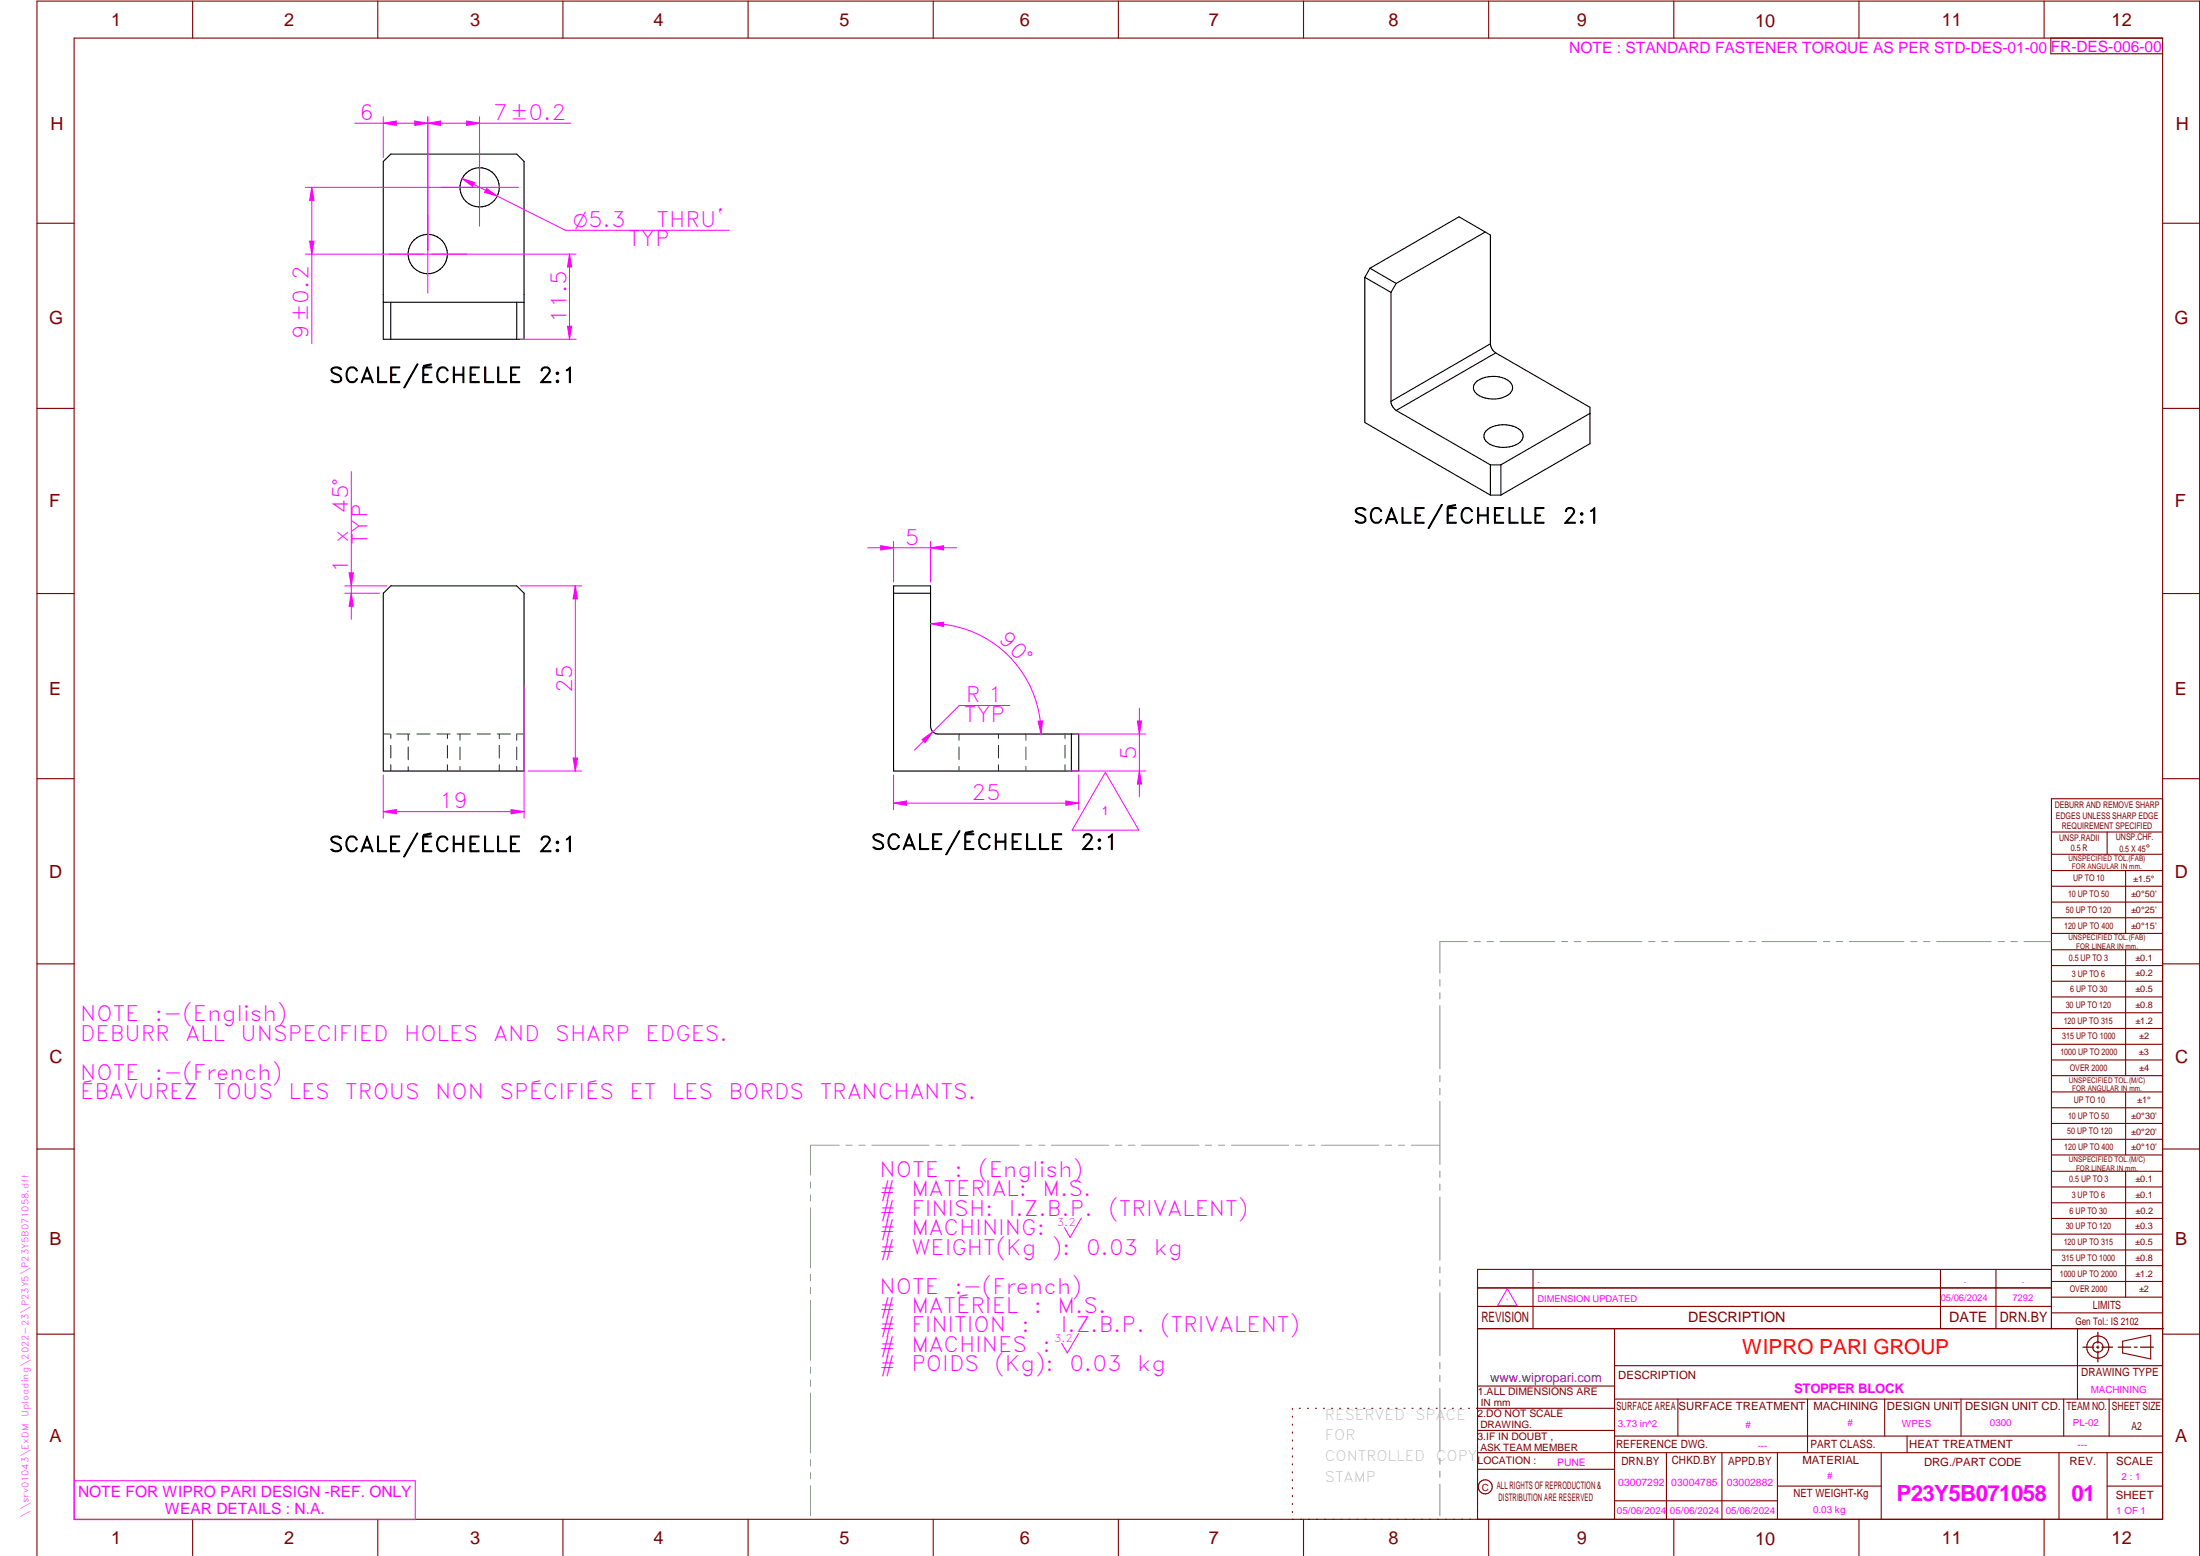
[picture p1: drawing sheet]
<svg xmlns="http://www.w3.org/2000/svg" width="594mm" height="420mm" viewBox="0 0 594 420" stroke-linecap="round" stroke-linejoin="round" font-family="sans-serif">
<g fill="none" stroke="#800000" stroke-width=".3">
<path d="M20 10.3h564v400h-564zM52 .3v10M102 .3v10M152 .3v10M202 .3v10M252 .3v10M302 .3v10M352 .3v10M402 .3v10M452 .3v10M502 .3v10M552 .3v10"/>
<path d="M553.8 10.3v4.2h30.2M10 60.3h10M584 60.3h10M10 110.3h10M584 110.3h10M10 160.3h10M584 160.3h10M10 210.3h10M584 215.7h-30v143.1M584 210.3h10M554 224.7h30M554 230.7h30"/>
<path d="M554 235.1h30M554 239.3h30M569 224.7v6M574 235.1v17M554 243.6h30M554 247.8h30M554 252.1h30M554 256.5h30M574 256.5v33.9M10 260.3h10M554 260.7h30M554 265h30"/>
<path d="M554 269.2h30M554 273.5h30M554 277.7h30M584 260.3h10M554 282h30M554 286.2h30M554 290.4h30M554 294.9h30M554 299.1h30M574 294.9v17M10 310.3h10M554 303.4h30"/>
<path d="M554 307.6h30M554 311.9h30M554 316.3h30M574 316.3v34M584 310.3h10M554 320.5h30M554 324.8h30M554 329h30M554 333.2h30M554 337.5h30M399 358.8h185.2M399 352.8h155"/>
<path d="M399 347.8h155M414 342.8v16M436 358.8v51.5M524 342.8v16M539 342.8v16M554 341.8h30M554 346h30M554 350.3h30M554 354.5h30M554 342.8h-155v67.5M561 358.8v19M10 360.3h10"/>
<path d="M399 374.3h37M436 377.8h148M453.1 377.8v10M488.1 377.8v14.5M508.9 377.8v10M529.5 377.8v10M557.3 377.8v10M569.5 377.8v10M573.2 362.2l7.6-1.6v6.3l-7.6-1.6zM584 368.8h-148M584 360.3h10M349 380.3v.3"/>
<path d="M349 382.4v.3M349 384.6v.3M349 386.7v.3M349 388.8v.3M349 391v.3M349 393.1v.3M349 395.3v.3M349 397.4v.3M349 399.5v.3M350.9 380.3h.2M353.1 380.3h.2M355.2 380.3h.3"/>
<path d="M357.4 380.3h.3M359.6 380.3h.3M361.7 380.3h.3M363.9 380.3h.3M366.1 380.3h.3M368.3 380.3h.2M370.4 380.3h.3M372.6 380.3h.3M374.8 380.3h.3M376.9 380.3h.4M379.1 380.3h.3M381.3 380.3h.3"/>
<path d="M383.4 380.3h.4M385.6 380.3h.3M387.8 380.3h.3M390 380.3h.3M392.2 380.3h.3M394.3 380.3h.3M396.5 380.3h.3M398.7 380.3h37.3M399 396.7h37M399 392.3h185M399 386.2h37M436 387.8h148"/>
<path d="M450 392.3v18M465 392.3v18M480 392.3v18M508 392.3v18M515 387.8v4.5M556 392.3v18M569 392.3v18M52 410.3v9.7M102 410.3v9.7M152 410.3v9.7M202 410.3v9.7M252 410.3v9.7"/>
<path d="M302 410.3v9.7M349 401.7v.3M349 403.8v.4M349 406v.3M349 408.1v.3M352 410.3v9.7M402 410.3v9.7M436 405.3h44M452 410.3v9.7M480 401.3h28M502 410.3v9.7M552 410.3v9.7"/>
<path d="M569 401.3h15M10 420v-419.7h584v419.7"/>
<circle cx="566.5" cy="363.7" r="1.39"/>
<circle cx="566.5" cy="363.8" r="3"/>
<circle cx="401.1" cy="401.5" r="1.9"/>
</g>
<path d="M115.5 58.1v21M119 50.6h21M129.5 40.1v21M105 68.6h21M290.4 198.2h19M307.1 194.7h1.2l-.6 3.5zM288.7 208.2h20.7M292 328.9l-3 5.2-1.6-2.6M291.2 360.1l-3 5.2-1.5-2.6M20.1 399.8h92v10.5h-92z" fill="none" stroke="#f0f" stroke-width=".27"/>
<g fill="none" stroke="#949494" stroke-width=".27">
<path d="M396.2 254.3h-7.4v8.5M398.1 254.3h1.6M401.5 254.3h1.8M405 254.3h14.8M421.6 254.3h1.7M425.1 254.3h1.7M428.6 254.3h14.8M445.2 254.3h1.7M448.7 254.3h1.7M452.2 254.3h14.8M468.8 254.3h1.7M472.3 254.3h1.7"/>
<path d="M475.8 254.3h14.8M492.4 254.3h1.7M495.8 254.3h1.8M499.4 254.3h14.7M516 254.3h1.6M519.4 254.3h1.8M522.9 254.3h14.8M539.5 254.3h1.7M543 254.3h1.7M546.5 254.3h7.4M388.8 264.5v1.8M388.8 268.1v1.6"/>
<path d="M388.8 271.6v17M388.8 290.4v1.7M388.8 293.9v1.7M388.8 297.4v17M218.9 319.2v1.6M226.6 309.2h-7.7v8.1M228.4 309.2h1.7M231.9 309.2h1.7M235.4 309.2h15.5M252.7 309.2h1.7M256.2 309.2h1.7M259.7 309.2h15.5"/>
<path d="M277 309.2h1.7M280.5 309.2h1.7M284 309.2h15.5M301.2 309.2h1.8M304.8 309.2h1.7M308.3 309.2h15.5M325.5 309.2h1.7M329.1 309.2h1.6M332.6 309.2h15.4M349.8 309.2h1.7M353.3 309.2h1.7M356.8 309.2h15.5"/>
<path d="M374.1 309.2h1.7M377.6 309.2h1.7M381.1 309.2h7.7M388.8 316.2v1.7M388.8 319.7v1.7M218.9 322.6v1.8M218.9 326.1v16.2M388.8 323.2v17.1M218.9 344.1v1.8M218.9 347.6v1.7M218.9 351.2v16.1M388.8 342.1v1.6"/>
<path d="M388.8 345.6v1.7M388.8 349v17.1M218.9 369.1v1.7M218.9 372.6v1.8M218.9 376.1v16.2M388.8 367.9v1.7M388.8 371.4v1.7M388.8 374.9v17M218.9 394.1v1.8M218.9 397.6v1.7M388.8 393.7v1.7M388.8 397.2v1.7"/>
<path d="M218.9 401.2v8.1M388.8 400.7v8.6"/>
</g>
<path d="M566.5 359.7v3M562.5 363.8h2.9M566.1 363.8h.7M566.5 363.4v.7M566.5 364.9v2.8M567.6 363.8h2.9M572 363.8h3.4M576.3 363.8h.8M578 363.8h3.5" fill="none" stroke="#800000" stroke-width=".34"/>
<g fill="none" stroke="#000" stroke-width=".3">
<path d="M103.5 43.6l2-2h34l2 2v48h-38zM103.5 81.6h38M105.5 81.6v10M139.5 81.6v10M241.3 158.2h10v38a2.03 2.03 0 0 0 2 2h38v10h-50zM103.5 160.2l2-2h34l2 2v48h-38zM241.3 160.2h10M289.3 198.2v10"/>
<circle cx="129.5" cy="50.6" r="5.3"/>
<circle cx="115.5" cy="68.6" r="5.3"/>
</g>
<g fill="none" stroke="#008000" stroke-width=".27">
<path d="M103.5 198.2h1.8M105.5 198.2v1.2M107.1 198.2h3.6M110.2 198.2v1.7M112.6 198.2h3.6M118 198.2h3.6M120.8 198.2v1.2M123.4 198.2h3.6M124.2 198.2v1.7M128.9 198.2h3.5M134.3 198.2h3.5M134.8 198.2v1.2"/>
<path d="M139.5 198.2v1.7M139.7 198.2h1.8M259 198.2v1.7M269.6 198.2v1.2M277 198.2v1.7M287.6 198.2v1.2M105.5 201.3v3.4M105.5 206.5v1.7M110.2 201.7v3.4M110.2 207v1.2M120.8 201.3v3.4M120.8 206.5v1.7"/>
<path d="M124.2 201.7v3.4M124.2 207v1.2M134.8 201.3v3.4M134.8 206.5v1.7M139.5 201.7v3.4M139.5 207v1.2M259 201.7v3.4M259 207v1.2M269.6 201.3v3.4M269.6 206.5v1.7M277 201.7v3.4M277 207v1.2"/>
<path d="M287.6 201.3v3.4M287.6 206.5v1.7"/>
</g>
<path d="M307.1 194.7h1.2l-.6 3.5z" fill="#f0f"/>
<path d="M307.7 208.2l.6 3.5h-1.2z" fill="none" stroke="#f0f" stroke-width=".27"/>
<path d="M307.7 208.2l.6 3.5h-1.2z" fill="#f0f"/>
<path d="M249 199.7l2.9-2.1-2.1 2.9zM272.7 190.5h-13.7l-12.1 12.1M307.7 191.2v24" fill="none" stroke="#f0f" stroke-width=".27"/>
<path d="M249 199.7l2.9-2.1-2.1 2.9z" fill="#f0f"/>
<path d="M115.5 31.5v36.1M126 32.7l3.5 .6-3.5 .6zM129.5 31.5v18.1" fill="none" stroke="#f0f" stroke-width=".27"/>
<path d="M126 32.7l3.5 .6-3.5 .6z" fill="#f0f"/>
<path d="M115.5 33.3l3.5-.6v1.2z" fill="none" stroke="#f0f" stroke-width=".27"/>
<path d="M115.5 33.3l3.5-.6v1.2z" fill="#f0f"/>
<path d="M103.5 31.5v11M112 32.7l3.5 .6-3.5 .6zM115.5 33.3h38.6M115.5 31.5v36.1" fill="none" stroke="#f0f" stroke-width=".27"/>
<path d="M112 32.7l3.5 .6-3.5 .6z" fill="#f0f"/>
<path d="M103.5 33.3l3.5-.6v1.2z" fill="none" stroke="#f0f" stroke-width=".27"/>
<path d="M103.5 33.3l3.5-.6v1.2z" fill="#f0f"/>
<path d="M95.8 33.3h19.7M82.5 50.6h46M84.2 50.6l.6 3.5h-1.2zM82.5 68.6h32" fill="none" stroke="#f0f" stroke-width=".27"/>
<path d="M84.2 50.6l.6 3.5h-1.2z" fill="#f0f"/>
<path d="M83.6 65.1h1.2l-.6 3.5z" fill="none" stroke="#f0f" stroke-width=".27"/>
<path d="M83.6 65.1h1.2l-.6 3.5z" fill="#f0f"/>
<path d="M84.2 50.6v42.2M280.3 194.7h1.2l-.4 3.5z" fill="none" stroke="#f0f" stroke-width=".27"/>
<g fill="none" stroke="#000" stroke-width=".3">
<path d="M368.5 74.9v39.2l34 19.6M368.5 74.9l7.1 4.1M369.9 72.4l-1.4 2.5M369.9 72.4l7.1 4.1M375.6 79v29.4M377 76.5l-1.4 2.5M401.1 62.7l-24.1 13.8M401.1 62.7l-7.1-4.2-24.1 13.9M401.1 62.7l1.4 .8v29.3M402.5 92.8a3.2 3.2 0 0 0 1.4 2.5M402.5 92.8l-26.9 15.6M403.9 95.3l25.4 14.7v9.8l-24 13.9"/>
<path d="M403.9 95.3l-26.9 15.5M375.6 108.4a3.1 3.1 0 0 0 1.4 2.4M377 110.8l25.5 14.7M398.9 102.9a7.9 7.9 0 0 1 8.8 .2 2.32 2.32 0 0 1-1.2 4 7.7 7.7 0 0 1-8.1-1.1 2.04 2.04 0 0 1 .5-3.1zM401.2 116.4a7.3 7.3 0 0 1 9.8 .3 2.36 2.36 0 0 1-1.7 3.4 7.7 7.7 0 0 1-8.1-1 1.95 1.95 0 0 1 0-2.7zM429.3 111.6l-24 13.9M402.5 125.5v8.2M402.5 125.5h2.8M402.5 133.7h2.8M405.3 125.5v8.2"/>
</g>
<path d="M280.3 194.7h1.2l-.4 3.5z" fill="#f0f"/>
<path d="M251.3 168.4l3.5-.4v1.2z" fill="none" stroke="#f0f" stroke-width=".27"/>
<path d="M251.3 168.4l3.5-.4v1.2z" fill="#f0f"/>
<path d="M124.7 48.2l28 14h44.2M124.7 48.2l3.5 1.1-.6 1zM251.3 168.4a29.8 29.8 0 0 1 29.8 29.8" fill="none" stroke="#f0f" stroke-width=".27"/>
<path d="M124.7 48.2l3.5 1.1-.6 1z" fill="#f0f"/>
<path d="M131.4 50.9l2.9 2.1-3.5-1.1z" fill="none" stroke="#f0f" stroke-width=".27"/>
<path d="M131.4 50.9l2.9 2.1-3.5-1.1z" fill="#f0f"/>
<path d="M93.1 158.2h11.4M94.3 154.7h1.1l-.5 3.5zM93.1 160.2h9.4" fill="none" stroke="#f0f" stroke-width=".27"/>
<path d="M94.3 154.7h1.1l-.5 3.5z" fill="#f0f"/>
<path d="M94.9 160.2l.5 3.5h-1.1z" fill="none" stroke="#f0f" stroke-width=".27"/>
<path d="M94.9 160.2l.5 3.5h-1.1z" fill="#f0f"/>
<path d="M94.9 127.3v39.9M140.5 158.2h16.6M142.6 208.2h14.5M154.8 204.7h1.1l-.5 3.5z" fill="none" stroke="#f0f" stroke-width=".27"/>
<path d="M154.8 204.7h1.1l-.5 3.5z" fill="#f0f"/>
<path d="M155.4 158.2l.5 3.5h-1.1z" fill="none" stroke="#f0f" stroke-width=".27"/>
<path d="M155.4 158.2l.5 3.5h-1.1z" fill="#f0f"/>
<path d="M155.4 158.2v50M141.5 185.3v35.6M103.5 219.2l3.5-.6v1.2zM103.5 209.3v11.6" fill="none" stroke="#f0f" stroke-width=".27"/>
<path d="M103.5 219.2l3.5-.6v1.2z" fill="#f0f"/>
<path d="M138 218.6l3.5 .6-3.5 .6z" fill="none" stroke="#f0f" stroke-width=".27"/>
<path d="M138 218.6l3.5 .6-3.5 .6z" fill="#f0f"/>
<path d="M237.8 147.4l3.5 .5-3.5 .6zM241.3 146.2v10.9M251.3 146.2v10.9M103.5 219.2h38" fill="none" stroke="#f0f" stroke-width=".27"/>
<path d="M237.8 147.4l3.5 .5-3.5 .6z" fill="#f0f"/>
<path d="M251.3 147.9l3.5-.5v1.1z" fill="none" stroke="#f0f" stroke-width=".27"/>
<path d="M251.3 147.9l3.5-.5v1.1z" fill="#f0f"/>
<path d="M116.6 68.6h39M153.8 68.6l.6 3.5h-1.2zM140.5 91.6h15.1M234.3 147.9h24" fill="none" stroke="#f0f" stroke-width=".27"/>
<path d="M153.8 68.6l.6 3.5h-1.2z" fill="#f0f"/>
<path d="M153.2 88.1h1.2l-.6 3.5z" fill="none" stroke="#f0f" stroke-width=".27"/>
<path d="M153.2 88.1h1.2l-.6 3.5z" fill="#f0f"/>
<path d="M153.8 68.6v23M241.3 216.9l3.5-.6v1.2zM241.3 209.3v9.4M291.3 209.3v9.4" fill="none" stroke="#f0f" stroke-width=".27"/>
<path d="M241.3 216.9l3.5-.6v1.2z" fill="#f0f"/>
<path d="M287.8 216.3l3.5 .6-3.5 .6z" fill="none" stroke="#f0f" stroke-width=".27"/>
<path d="M287.8 216.3l3.5 .6-3.5 .6z" fill="#f0f"/>
<path d="M241.3 216.9h50M298.5 208.6l9 15.6h-18zM407 348l2.7 4.6h-5.3z" fill="none" stroke="#f0f" stroke-width=".27"/>
<g font-size="6" fill="#f0f">
<text x="512.1" y="405.2">P23Y5B071058</text>
<text x="559.4" y="405.2">01</text>
</g>
<g font-size="5.7" fill="#f0f">
<text x="97" y="32.4">6</text>
<text x="133.1" y="32.4">7±0.2</text>
<text x="177.3" y="61.3">THRU`</text>
<text x="169.7" y="66.5">TYP</text>
<text x="152.9" y="87.2" transform="rotate(-90 152.9 87.2)">11.5</text>
<text x="83.3" y="91.6" transform="rotate(-90 83.3 91.6)">9±0.2</text>
<text x="94" y="138.7" transform="rotate(-90 94 138.7)">45°</text>
<text x="94" y="146.5" transform="rotate(-90 94 146.5)">x</text>
<text x="99.2" y="147.2" transform="rotate(-90 99.2 147.2)">TYP</text>
<text x="244.3" y="147.1">5</text>
<text x="94" y="154.6" transform="rotate(-90 94 154.6)">1</text>
<text x="269.4" y="172.9" transform="rotate(45 269.4 172.9)">90°</text>
<text x="154.5" y="187.2" transform="rotate(-90 154.5 187.2)">25</text>
<text x="260.8" y="189.6">R 1</text>
<text x="260.3" y="194.9">TYP</text>
<text x="306.8" y="205.2" transform="rotate(-90 306.8 205.2)">5</text>
<text x="118.6" y="218.3">19</text>
<text x="262.3" y="216">25</text>
<text x="21.6" y="275.8">NOTE</text>
<text x="41.8" y="275.8">:-(English)</text>
<text x="21.6" y="281">DEBURR</text>
<text x="50.1" y="281">ALL</text>
<text x="65" y="281">UNSPECIFIED</text>
<text x="109.1" y="281">HOLES</text>
<text x="133.3" y="281">AND</text>
<text x="149.9" y="281">SHARP</text>
<text x="174.3" y="281">EDGES.</text>
<text x="21.6" y="291.5">NOTE</text>
<text x="41.8" y="291.5">:-(French)</text>
<text x="21.6" y="296.8">ÉBAVUREZ</text>
<text x="57.6" y="296.8">TOUS</text>
<text x="77.9" y="296.8">LES</text>
<text x="93.3" y="296.8">TROUS</text>
<text x="117.5" y="296.8">NON</text>
<text x="134.9" y="296.8">SPÉCIFIÉS</text>
<text x="170" y="296.8">ET</text>
<text x="181.4" y="296.8">LES</text>
<text x="196.7" y="296.8">BORDS</text>
<text x="221.3" y="296.8">TRANCHANTS.</text>
<text x="237.5" y="317.8">NOTE</text>
<text x="257.7" y="317.8">:</text>
<text x="264.1" y="317.8">(English)</text>
<text x="237.5" y="323">#</text>
<text x="246.1" y="323">MATERIAL:</text>
<text x="281.5" y="323">M.S.</text>
<text x="237.5" y="328.3">#</text>
<text x="246.1" y="328.3">FINISH:</text>
<text x="272.4" y="328.3">I.Z.B.P.</text>
<text x="299.3" y="328.3">(TRIVALENT)</text>
<text x="237.5" y="333.5">#</text>
<text x="246.1" y="333.5">MACHINING:</text>
<text x="237.5" y="338.8">#</text>
<text x="246.1" y="338.8">WEIGHT(Kg</text>
<text x="284" y="338.8">):</text>
<text x="293.3" y="338.8">0.03</text>
<text x="311.6" y="338.8">kg</text>
<text x="237.5" y="349.3">NOTE</text>
<text x="257.7" y="349.3">:-(French)</text>
<text x="237.5" y="354.5">#</text>
<text x="237.5" y="359.8">#</text>
<text x="246.1" y="359.8">FINITION</text>
<text x="246.1" y="354.5">MATÉRIEL</text>
<text x="275.8" y="359.8">:</text>
<text x="279.2" y="354.5">:</text>
<text x="285.6" y="354.5">M.S.</text>
<text x="286.4" y="359.8">I.Z.B.P.</text>
<text x="313.3" y="359.8">(TRIVALENT)</text>
<text x="237.5" y="365">#</text>
<text x="246.1" y="365">MACHINES</text>
<text x="281.5" y="365">:</text>
<text x="237.5" y="370.3">#</text>
<text x="246.1" y="370.3">POIDS</text>
<text x="268.5" y="370.3">(Kg):</text>
<text x="288.8" y="370.3">0.03</text>
<text x="307.1" y="370.3">kg</text>
</g>
<g font-size="5.7">
<text x="88.8" y="103.3">SCALE/ÉCHELLE</text>
<text x="145.3" y="103.3">2:1</text>
<text x="365.4" y="141.3">SCALE/ÉCHELLE</text>
<text x="422" y="141.3">2:1</text>
<text x="88.8" y="230">SCALE/ÉCHELLE</text>
<text x="145.3" y="230">2:1</text>
<text x="235.2" y="229.4">SCALE/ÉCHELLE</text>
<text x="291.7" y="229.4">2:1</text>
</g>
<text font-size="5.6" fill="#f00" x="470.5" y="365.5">WIPRO PARI GROUP</text>
<text font-size="5.4" fill="#f0f" x="154.8" y="61.3">O5.3</text>
<g font-size="4.9" fill="#800000">
<text x="30" y="6.9">1</text>
<text x="76.7" y="6.9">2</text>
<text x="127" y="6.9">3</text>
<text x="176.5" y="6.9">4</text>
<text x="226.7" y="6.9">5</text>
<text x="275.4" y="6.9">6</text>
<text x="326.4" y="6.9">7</text>
<text x="375" y="6.9">8</text>
<text x="425.8" y="6.9">9</text>
<text x="473.9" y="7.3">10</text>
<text x="524.3" y="6.9">11</text>
<text x="570.2" y="6.9">12</text>
<text x="13.6" y="35.1">H</text>
<text x="587.6" y="35.1">H</text>
<text x="13.2" y="87.5">G</text>
<text x="587.2" y="87.5">G</text>
<text x="13.2" y="137">F</text>
<text x="587.2" y="137">F</text>
<text x="13.2" y="187.6">E</text>
<text x="587.2" y="187.6">E</text>
<text x="13.2" y="237">D</text>
<text x="587.2" y="237">D</text>
<text x="13.4" y="287.1">C</text>
<text x="587.4" y="287.1">C</text>
<text x="13.4" y="336.2">B</text>
<text x="587.4" y="336.2">B</text>
<text x="13.4" y="389.3">A</text>
<text x="587.4" y="389.3">A</text>
<text x="30" y="416.9">1</text>
<text x="76.7" y="416.9">2</text>
<text x="127" y="416.9">3</text>
<text x="176.5" y="416.9">4</text>
<text x="226.7" y="416.9">5</text>
<text x="275.4" y="416.9">6</text>
<text x="326.4" y="416.9">7</text>
<text x="375" y="416.9">8</text>
<text x="425.8" y="416.9">9</text>
<text x="473.9" y="417.3">10</text>
<text x="524.3" y="416.9">11</text>
<text x="570.2" y="416.9">12</text>
</g>
<g font-size="4.2" fill="#f0f">
<text x="423.7" y="14.3">NOTE : STANDARD FASTENER TORQUE AS PER STD-DES-01-00</text>
<text x="553.8" y="14">FR-DES-006-00</text>
<text x="21.1" y="404.3">NOTE FOR WIPRO PARI DESIGN -REF. ONLY</text>
<text x="44.5" y="408.8">WEAR DETAILS : N.A.</text>
</g>
<g font-size="3.9" fill="#800000">
<text x="400" y="357.1">REVISION</text>
<text x="455.9" y="357.1">DESCRIPTION</text>
<text x="526.4" y="357.1">DATE</text>
<text x="540" y="357.1">DRN.BY</text>
</g>
<g font-size="3.9" fill="#c0c0c0">
<text x="357.8" y="383.3">RESERVED</text>
<text x="382.3" y="383.3">SPACE</text>
<text x="357.8" y="388.9">FOR</text>
<text x="357.8" y="394.5">CONTROLLED</text>
<text x="387.8" y="394.5">COPY</text>
<text x="357.8" y="400">STAMP</text>
</g>
<text font-size="3.6" fill="#f0f" x="484.5" y="376.1">STOPPER BLOCK</text>
<text font-size="3.5" fill="#00f" x="402.4" y="373.3">www.wipropari.com</text>
<text font-size="3.4" fill="#f0f" x="297.6" y="220.1">1</text>
<g font-size="3.1" fill="#800000">
<text x="565.1" y="353.5">LIMITS</text>
<text x="562" y="371.7">DRAWING TYPE</text>
<text x="437" y="372.3">DESCRIPTION</text>
<text x="436.5" y="380.8">SURFACE AREA</text>
<text x="453.3" y="380.8">SURFACE TREATMENT</text>
<text x="489.7" y="380.8">MACHINING</text>
<text x="509.5" y="380.8">DESIGN UNIT</text>
<text x="530.6" y="380.8">DESIGN UNIT CD.</text>
<text x="558" y="380.6">TEAM NO.</text>
<text x="570.3" y="380.7">SHEET SIZE</text>
<text x="575.6" y="386.1">A2</text>
<text x="436.4" y="391.1">REFERENCE DWG.</text>
<text x="437.8" y="395.5">DRN.BY</text>
<text x="451.4" y="395.4">CHKD.BY</text>
<text x="466.6" y="395.5">APPD.BY</text>
<text x="486.7" y="395.4">MATERIAL</text>
<text x="488.9" y="390.9">PART CLASS.</text>
<text x="515.6" y="390.9">HEAT TREATMENT</text>
<text x="519.6" y="395.9">DRG./PART CODE</text>
<text x="558.9" y="395.5">REV.</text>
<text x="571.4" y="395.6">SCALE</text>
<text x="484.3" y="404.2">NET WEIGHT-Kg</text>
<text x="571.4" y="404.7">SHEET</text>
</g>
<text font-size="3" fill="#800000" x="579.5" y="230.1">°</text>
<g font-size="2.8" fill="#f0f">
<text x="285.4" y="331">3.2</text>
<text x="284.6" y="362.2">3.2</text>
<text x="420.5" y="396">PUNE</text>
<text x="437" y="401.2">03007292</text>
<text x="451.3" y="401.2">03004785</text>
<text x="466.3" y="401.2">03002882</text>
</g>
<g font-size="2.8" fill="#800000">
<text x="560.4" y="357.7">Gen Tol.: IS 2102</text>
<text x="399.1" y="376.6">1.ALL DIMENSIONS ARE</text>
<text x="399" y="382.7">2.DO NOT SCALE</text>
<text x="399" y="388.7">3.IF IN DOUBT ,</text>
<text x="399" y="395.4">LOCATION :</text>
<text x="404.2" y="402">ALL RIGHTS OF REPRODUCTION &amp;</text>
<text x="404.7" y="405.4">DISTRIBUTION ARE RESERVED</text>
</g>
<g font-size="2.7" fill="#f0f">
<text x="564.6" y="376.2">MACHINING</text>
<text x="436.9" y="385.4">3.73 in^2</text>
<text x="471.4" y="385.5">#</text>
<text x="498.9" y="385">#</text>
<text x="513.6" y="385.3">WPES</text>
<text x="537.3" y="385.1">0300</text>
<text x="559.7" y="385.1">PL-02</text>
<text x="474.6" y="391.2">---</text>
<text x="561" y="391.1">---</text>
<text x="493.4" y="399.5">#</text>
<text x="572.8" y="399.7">2 : 1</text>
<text x="436.6" y="408.7">05/06/2024</text>
<text x="450.9" y="408.8">05/06/2024</text>
<text x="466" y="408.9">05/06/2024</text>
<text x="489.6" y="408.5">0.03 kg</text>
<text x="571.4" y="408.7">1 OF 1</text>
</g>
<g font-size="2.7" fill="#800000">
<text x="399.9" y="379.7">IN mm</text>
<text x="399.7" y="385.7">DRAWING.</text>
<text x="399.7" y="391.8">ASK TEAM MEMBER</text>
<text x="400.1" y="402.5">C</text>
</g>
<g font-size="2.5" fill="#800000">
<text x="554.9" y="218.3">DEBURR AND REMOVE SHARP</text>
<text x="555.2" y="221">EDGES UNLESS SHARP EDGE</text>
<text x="556.1" y="227.1">UNSP.RADII</text>
<text x="556.8" y="223.8">REQUIREMENT SPECIFIED</text>
<text x="571.4" y="226.9">UNSP.CHF.</text>
<text x="559.2" y="229.9">0.5 R</text>
<text x="572.3" y="230.1">0.5 X 45</text>
<text x="559.8" y="238">UP TO 10</text>
<text x="576.1" y="238.1">±1.5°</text>
<text x="558.5" y="242.2">10 UP TO 50</text>
<text x="575.5" y="242.3">±0°50'</text>
<text x="557.4" y="250.7">120 UP TO 400</text>
<text x="557.9" y="246.5">50 UP TO 120</text>
<text x="575.5" y="250.7">±0°15'</text>
<text x="575.5" y="246.5">±0°25'</text>
<text x="558.7" y="259.4">0.5 UP TO 3</text>
<text x="559.5" y="263.7">3 UP TO 6</text>
<text x="576.6" y="263.6">±0.2</text>
<text x="576.6" y="259.4">±0.1</text>
<text x="559" y="267.9">6 UP TO 30</text>
<text x="576.6" y="267.9">±0.5</text>
<text x="557.8" y="272.2">30 UP TO 120</text>
<text x="576.6" y="272.2">±0.8</text>
<text x="556.9" y="280.7">315 UP TO 1000</text>
<text x="557.3" y="276.4">120 UP TO 315</text>
<text x="576.6" y="276.4">±1.2</text>
<text x="577.7" y="280.7">±2</text>
<text x="556.4" y="284.9">1000 UP TO 2000</text>
<text x="577.6" y="284.9">±3</text>
<text x="558.9" y="289.2">OVER 2000</text>
<text x="577.7" y="289.3">±4</text>
<text x="560" y="297.9">UP TO 10</text>
<text x="577.1" y="297.9">±1°</text>
<text x="558.5" y="302.1">10 UP TO 50</text>
<text x="575.5" y="302.1">±0°30'</text>
<text x="557.4" y="310.6">120 UP TO 400</text>
<text x="558.2" y="306.3">50 UP TO 120</text>
<text x="575.5" y="310.6">±0°10'</text>
<text x="575.5" y="306.4">±0°20'</text>
<text x="558.8" y="319.2">0.5 UP TO 3</text>
<text x="559.4" y="323.4">3 UP TO 6</text>
<text x="576.6" y="319.2">±0.1</text>
<text x="576.6" y="323.5">±0.1</text>
<text x="558.9" y="327.7">6 UP TO 30</text>
<text x="576.7" y="327.7">±0.2</text>
<text x="557.8" y="332">30 UP TO 120</text>
<text x="576.6" y="332">±0.3</text>
<text x="556.8" y="340.5">315 UP TO 1000</text>
<text x="557.3" y="336.3">120 UP TO 315</text>
<text x="576.6" y="336.3">±0.5</text>
<text x="576.6" y="340.5">±0.8</text>
<text x="556.2" y="344.7">1000 UP TO 2000</text>
<text x="576.6" y="344.7">±1.2</text>
<text x="558.9" y="349">OVER 2000</text>
<text x="577.6" y="349">±2</text>
</g>
<g font-size="2.5" fill="#f0f">
<text x="415.2" y="346.4">.</text>
<text x="530.3" y="346.5">.</text>
<text x="545.9" y="346.4">.</text>
<text x="415.2" y="351.5">DIMENSION UPDATED</text>
<text x="524.1" y="351.3">05/06/2024</text>
<text x="543.4" y="351.4">7292</text>
</g>
<g font-size="2.4" fill="#f0f">
<text x="7.7" y="382.7" transform="rotate(-90 7.7 382.7)">Uploading\2022-23\P23Y5\P23Y5B071058.dft</text>
<text x="7.7" y="409.8" transform="rotate(-90 7.7 409.8)">\\srv01043\ExDM</text>
</g>
<g font-size="2.1" fill="#800000">
<text x="558.5" y="232.4">UNSPECIFIED TOL.(FAB)</text>
<text x="559.5" y="234.7">FOR ANGULAR IN mm.</text>
<text x="558.6" y="253.9">UNSPECIFIED TOL.(FAB)</text>
<text x="560.7" y="256.3">FOR LINEAR IN mm.</text>
<text x="558.7" y="292.3">UNSPECIFIED TOL.(M/C)</text>
<text x="559.6" y="294.7">FOR ANGULAR IN mm.</text>
<text x="558.7" y="313.7">UNSPECIFIED TOL.(M/C)</text>
<text x="560.6" y="316.1">FOR LINEAR IN mm.</text>
</g>
<text font-size="1" fill="#f0f" x="406.7" y="351.4">1</text>
</svg>
